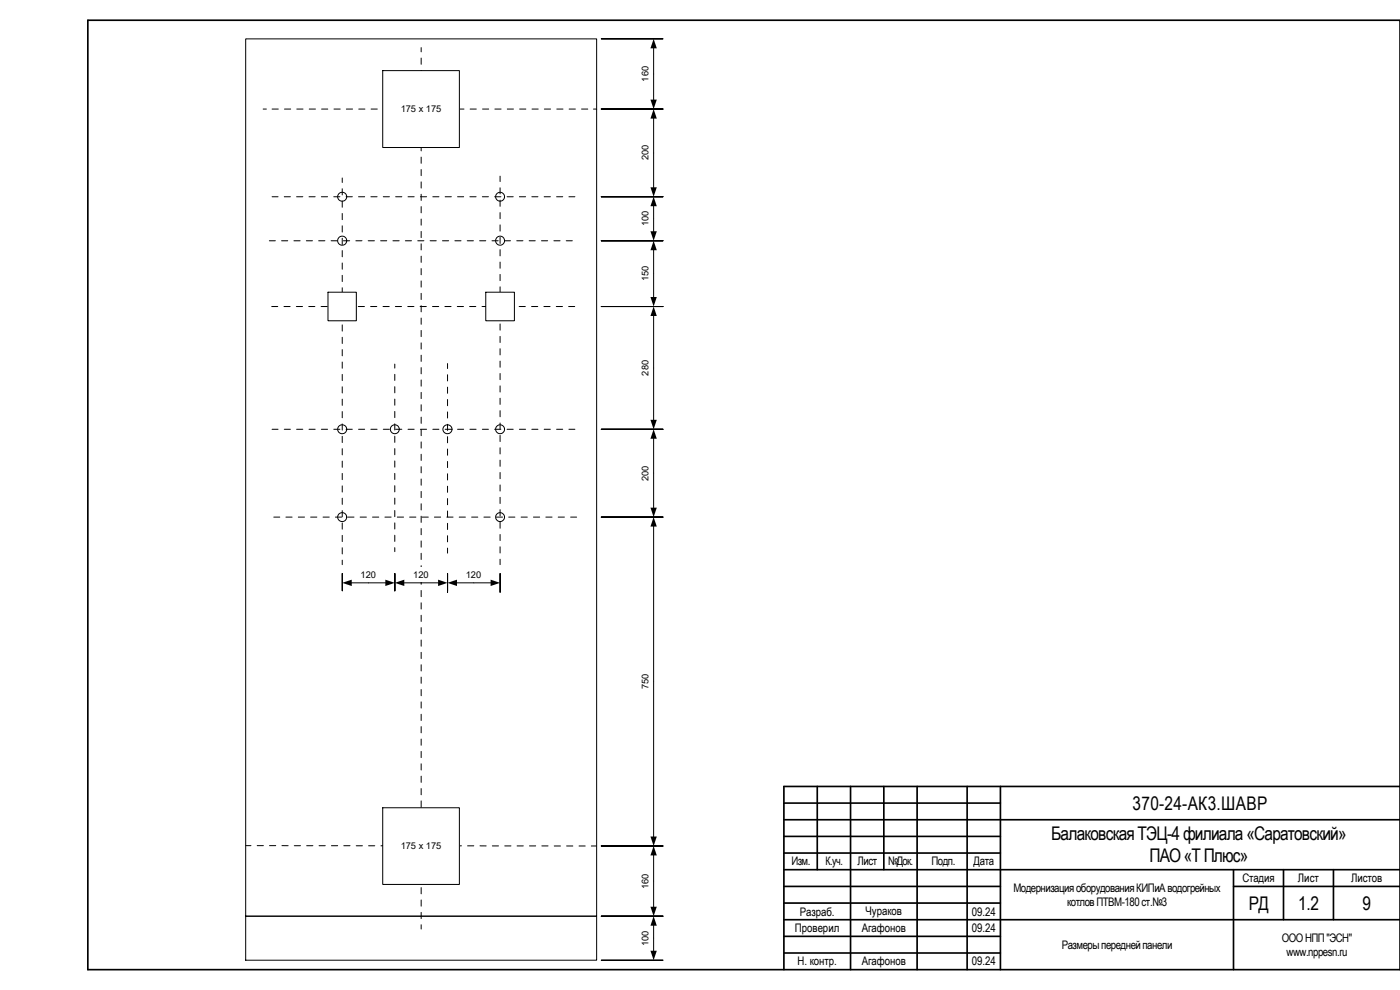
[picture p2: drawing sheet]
<svg xmlns="http://www.w3.org/2000/svg" width="420mm" height="297mm" viewBox="0 0 420 297" stroke-linecap="round" stroke-linejoin="round" font-family="sans-serif">
<g fill="none" stroke="#000" stroke-width=".5">
<path d="M26.4 6.1h393.8v284.8h-393.8zM245.3 236v24.9M255.3 236v54.9M265.2 236v24.9M275.2 236v54.9M290.2 236v54.9M300.2 236v54.9M420.2 236h-184.9v54.9M235.3 246h184.9M235.3 241h64.9M235.3 251h64.9M235.3 255.9h64.9"/>
<path d="M235.3 260.9h184.9M235.3 266h64.9M235.3 275.9h184.9M235.3 271h64.9M370.2 266h50M370.2 260.9v30M385.2 260.9v15M400.2 260.9v15M235.3 285.9h64.9M235.3 280.9h64.9"/>
</g>
<g fill="none" stroke="#000" stroke-width=".3">
<path d="M126.4 14.3v1.3M126.4 17.4v1.9M126.4 21.1v1.9M126.4 24.8v1.9M126.4 28.6v1.8M126.4 32.3v1.8M126.4 36v1.8M126.4 39.7v1.9M126.4 43.4v1.9M126.4 47.1v1.9M126.4 50.9v1.8M126.4 54.6v1.8"/>
<path d="M126.4 58.3v1.8M80.8 72.2h1.8M84.5 72.2h1.8M88.2 72.2h1.9M91.9 72.2h1.9M95.6 72.2h1.9M99.4 72.2h1.8M103.1 72.2h1.8M106.8 72.2h1.8M110.5 72.2h1.9M114.2 72.2h1.9M117.9 72.2h1.9"/>
<path d="M121.7 72.2h1.8M125.4 72.2h1.8M126.4 62v1.9M126.4 65.7v1.9M126.4 69.4v1.9M126.4 73.2v1.8M126.4 76.9v1.8M129.1 72.2h1.8M132.8 72.2h1.9M136.5 72.2h1.9M140.2 72.2h1.9M143.9 72.2h1.9"/>
<path d="M147.6 72.2h1.9M151.4 72.2h1.8M155.1 72.2h1.8M158.8 72.2h1.8M162.5 72.2h1.9M166.2 72.2h1.9M169.9 72.2h1.9M81.5 92h1.9M85.2 92h1.9M88.9 92h1.9M92.7 92h1.8M96.4 92h1.8"/>
<path d="M100.1 92h1.8M103.8 92h1.9M107.5 92h1.9M111.2 92h1.9M114.9 92h1.9M118.6 92h1.9M122.4 92h1.8M126.1 92h1.8M126.4 80.6v1.8M126.4 84.3v1.8M126.4 88v1.9M126.4 91.7v1.9"/>
<path d="M126.4 95.4v1.9M126.4 99.1v1.9M129.8 92h1.9M133.5 92h1.9M137.2 92h1.9M140.9 92h1.9M144.7 92h1.8M148.4 92h1.8M152.1 92h1.9M155.8 92h1.9M159.5 92h1.9M163.2 92h1.9"/>
<path d="M167 92h1.8M170.7 92h1.8M118.5 109.2v1.2M118.5 112.3v1.9M118.5 116v1.9M118.5 119.7v1.9M126.4 102.9v1.8M126.4 106.6v1.8M126.4 110.3v1.9M126.4 114v1.9M126.4 117.7v1.9M134.3 109.1v1.5"/>
<path d="M134.3 112.4v1.9M134.3 116.2v1.8M134.3 119.9v1.8M81.6 128.8h1.8M85.3 128.8h1.9M89 128.8h1.9M92.7 128.8h1.9M96.4 128.8h1.9M100.2 128.8h1.8M103.9 128.8h1.8M107.6 128.8h1.8M111.3 128.8h1.9"/>
<path d="M115 128.8h1.9M118.5 123.4v1.9M118.5 127.2v1.8M118.5 130.9v1.8M118.5 134.6v1.8M118.5 138.3v1.9M118.7 128.8h1.9M122.5 128.8h1.8M126.2 128.8h1.8M126.4 121.4v1.9M126.4 125.2v1.8M126.4 128.9v1.8"/>
<path d="M126.4 132.6v1.9M126.4 136.3v1.9M129.9 128.8h1.8M133.6 128.8h1.9M134.3 123.6v1.8M134.3 127.3v1.9M134.3 131v1.9M134.3 134.7v1.9M134.3 138.5v1.8M137.3 128.8h1.9M141 128.8h1.9M144.7 128.8h1.9"/>
<path d="M148.5 128.8h1.8M152.2 128.8h1.8M155.9 128.8h1.8M159.6 128.8h1.8M163.3 128.8h1.9M167 128.8h1.9M170.7 128.8h1.8M82.2 155.2h1.8M85.8 155.2h1.9M89.5 155.2h1.9M93.2 155.2h1.9M97 155.2h1.8"/>
<path d="M100.7 155.2h1.8M104.4 155.2h1.8M108.1 155.2h1.8M111.8 155.2h1.9M115.5 155.2h1.9M118.5 142v1.9M118.5 145.7v1.9M118.5 149.5v1.8M118.5 153.2v1.8M118.5 156.9v1.8M119.2 155.2h1.9M122.9 155.2h1.9"/>
<path d="M126.4 140v1.9M126.4 143.7v1.9M126.4 147.4v1.9M126.4 151.2v1.8M126.4 154.9v1.8M126.4 158.6v1.8M126.7 155.2h1.8M130.4 155.2h1.8M134.1 155.2h1.9M134.3 142.2v1.8M134.3 145.9v1.8M134.3 149.6v1.8"/>
<path d="M134.3 153.3v1.9M134.3 157v1.9M137.8 155.2h1.9M141.5 155.2h1.9M145.2 155.2h1.9M149 155.2h1.8M152.7 155.2h1.8M156.4 155.2h1.9M160.1 155.2h1.9M163.8 155.2h1.9M167.5 155.2h1.9M171.2 155.2h1.8"/>
<path d="M118.5 160.6v1.9M118.5 164.3v1.2M126.4 162.3v1.9M126.4 166v1.9M126.4 169.7v1.9M126.4 173.4v1.9M126.4 177.2v1.8M134.3 160.7v1.9M134.3 164.4v1.6M126.4 180.9v1.8M126.4 184.6v1.9M126.4 188.3v1.9"/>
<path d="M126.4 192v1.9M126.4 195.7v1.9M126.4 199.5v1.8M126.4 203.2v1.8M126.4 206.9v1.8M126.4 210.6v1.8M126.4 214.3v1.9M126.4 218v1.9M126.4 221.7v1.9M126.4 225.4v1.9M126.4 229.2v1.8M126.4 232.9v1.8"/>
<path d="M126.4 236.6v1.9M73.7 253.7h1.6M77.2 253.7h1.8M80.9 253.7h1.9M84.6 253.7h1.9M88.3 253.7h1.9M92 253.7h1.9M95.7 253.7h1.9M99.5 253.7h1.8M103.2 253.7h1.8M106.9 253.8h1.9M110.6 253.8h1.9"/>
<path d="M114.3 253.8h1.9M118 253.8h1.9M121.8 253.8h1.8M125.5 253.8h1.8M126.4 240.3v1.9M126.4 244v1.9M126.4 247.7v1.9M126.4 251.5v1.8M126.4 255.2v1.8M126.4 258.9v1.9M129.2 253.8h1.9M132.9 253.8h1.9"/>
<path d="M136.6 253.8h1.9M140.3 253.8h1.9M144 253.8h1.9M147.8 253.8h1.8M151.5 253.8h1.8M155.2 253.8h1.8M158.9 253.8h1.9M162.6 253.8h1.9M166.3 253.8h1.9M170 253.8h1.9M173.8 253.8h1.8M177.5 253.8h1.6"/>
<path d="M126.4 262.6v1.9M126.4 266.3v1.9M126.4 270v1.9M126.4 273.7v1.9M126.4 277.5v1.2"/>
</g>
<path d="M114.9 242.4h23v23h-23z" fill="#fff"/>
<g fill="none" stroke="#000" stroke-width=".3">
<path d="M79 32.7h.9M81.6 32.7h1.9M85.4 32.7h1.8M89.1 32.7h1.8M92.8 32.7h1.9M96.5 32.7h1.9M100.2 32.7h1.9M103.9 32.7h1.9M107.7 32.7h1.8M111.4 32.7h1.8M115.1 32.7h1.9M118.8 32.7h1.9"/>
<path d="M122.5 32.7h1.9M126.2 32.7h1.9M130 32.7h1.8M133.7 32.7h1.8M137.4 32.7h1.8M141.1 32.7h1.8M144.8 32.7h1.9M148.5 32.7h1.9M152.2 32.7h1.9M155.9 32.7h1.9M159.7 32.7h1.8M163.4 32.7h1.8"/>
<path d="M167.1 32.7h1.9M170.8 32.7h1.9M174.5 32.7h1.9M178.1 32.7h1M114.9 242.4h23v23h-23z"/>
</g>
<path d="M114.9 21.2h23v23.1h-23z" fill="#fff"/>
<path d="M73.7 11.7h105.4v263.2h-105.4zM114.9 21.2h23v23.1h-23zM196.2 157.7v93.6M199 155.2h-18.5h18.5M199 253.8h-18.5h18.5M73.7 274.9h105.4v13.2h-105.4z" fill="none" stroke="#000" stroke-width=".3"/>
<path d="M196.2 155.2l.9 2.8h-1.9zM195.2 251h1.9l-.9 2.8z" fill="#000"/>
<path d="M191.4 201.7h4.3v5.6h-4.3z" fill="#fff"/>
<path d="M196.2 14.3v15.8M199 11.7h-18.5h18.5M199 32.7h-18.5h18.5" fill="none" stroke="#000" stroke-width=".3"/>
<path d="M196.2 11.7l.9 2.8h-1.9zM195.2 29.9h1.9l-.9 2.8z" fill="#000"/>
<path d="M191.4 19.4h4.3v5.6h-4.3z" fill="#fff"/>
<path d="M196.2 277.5v8M199 274.9h-18.5h18.5M199 288.1h-18.5h18.5" fill="none" stroke="#000" stroke-width=".3"/>
<path d="M196.2 274.9l.9 2.8h-1.9zM195.2 285.3h1.9l-.9 2.8z" fill="#000"/>
<path d="M191.4 278.7h4.3v5.6h-4.3z" fill="#fff"/>
<path d="M196.2 35.3v21.2M199 32.7h-18.5h18.5M199 59h-18.5h18.5" fill="none" stroke="#000" stroke-width=".3"/>
<path d="M196.2 32.7l.9 2.9h-1.9zM195.2 56.2h1.9l-.9 2.8z" fill="#000"/>
<path d="M191.4 43.1h4.3v5.6h-4.3z" fill="#fff"/>
<path d="M199 59h-18.5h18.5M196.2 61.7v7.9M199 72.2h-18.5h18.5" fill="none" stroke="#000" stroke-width=".3"/>
<path d="M196.2 59l.9 2.9h-1.9zM195.2 69.4h1.9l-.9 2.8z" fill="#000"/>
<path d="M191.4 62.8h4.3v5.6h-4.3z" fill="#fff"/>
<path d="M196.2 94.6v31.6M199 92h-18.5h18.5M199 128.8h-18.5h18.5" fill="none" stroke="#000" stroke-width=".3"/>
<path d="M196.2 92l.9 2.8h-1.9zM195.2 126h1.9l-.9 2.8z" fill="#000"/>
<path d="M191.4 107.6h4.3v5.6h-4.3z" fill="#fff"/>
<path d="M196.2 131.4v21.1M199 128.8h-18.5h18.5M199 155.2h-18.5h18.5" fill="none" stroke="#000" stroke-width=".3"/>
<path d="M196.2 128.8l.9 2.8h-1.9zM195.2 152.3h1.9l-.9 2.9z" fill="#000"/>
<path d="M191.4 139.1h4.3v5.7h-4.3z" fill="#fff"/>
<path d="M196.2 256.5v15.8M199 253.8h-18.5h18.5M199 274.9h-18.5h18.5" fill="none" stroke="#000" stroke-width=".3"/>
<path d="M196.2 253.8l.9 2.9h-1.9zM195.2 272.1h1.9l-.9 2.8z" fill="#000"/>
<path d="M191.4 261.6h4.3v5.5h-4.3z" fill="#fff"/>
<path d="M196.2 74.8v14.5M199 72.2h-18.5h18.5M199 92h-18.5h18.5" fill="none" stroke="#000" stroke-width=".3"/>
<path d="M196.2 72.2l.9 2.9h-1.9zM195.2 89.1h1.9l-.9 2.9z" fill="#000"/>
<path d="M191.4 79.3h4.3v5.6h-4.3z" fill="#fff"/>
<g fill="none" stroke="#000" stroke-width=".3">
<path d="M81.6 59h1.8M85.3 59h1.9M89 59h1.9M92.7 59h1.9M96.4 59h1.9M100.2 59h1.8M102.7 53.4v1.4M102.7 56.6v1.9M103.9 59h1.8M107.6 59h1.8M111.3 59h1.9M115 59h1.9"/>
<path d="M118.7 59h1.9M122.5 59h1.8M126.2 59h1.8M129.9 59h1.8M133.6 59h1.9M137.3 59h1.9M141 59h1.9M144.7 59h1.9M148.5 59h1.8M150.1 52.9v1.6M150.1 56.3v1.9M152.2 59h1.8"/>
<path d="M155.9 59h1.8M159.6 59h1.8M163.3 59h1.9M167 59h1.9M170.7 59h1.8M102.7 60.3v1.9M102.7 64.1v1.8M102.7 67.8v1.8M102.7 71.5v1.8M102.7 75.2v1.8M102.7 78.9v1.9M150.1 60v1.9"/>
<path d="M150.1 63.8v1.8M150.1 67.5v1.8M150.1 71.2v1.8M150.1 74.9v1.9M150.1 78.6v1.9M102.7 82.6v1.9M102.7 86.3v1.9M102.7 90v1.9M102.7 93.8v1.8M102.7 97.5v1.8M150.1 82.3v1.9M150.1 86.1v1.8"/>
<path d="M150.1 89.8v1.8M150.1 93.5v1.8M150.1 97.2v1.9M102.7 101.2v1.9M102.7 104.9v1.9M102.7 108.6v1.9M102.7 112.3v1.9M102.7 116.1v1.8M102.7 119.8v1.8M150.1 100.9v1.9M150.1 104.6v1.9M150.1 108.4v1.8"/>
<path d="M150.1 112.1v1.8M150.1 115.8v1.8M150.1 119.5v1.8M102.7 123.5v1.8M102.7 127.2v1.9M102.7 130.9v1.9M102.7 134.6v1.9M102.7 138.3v1.9M150.1 123.2v1.9M150.1 126.9v1.9M150.1 130.6v1.9M150.1 134.3v1.9"/>
<path d="M150.1 138.1v1.8M102.7 142v1.9M102.7 145.8v1.8M102.7 149.5v1.8M102.7 153.2v1.9M102.7 156.9v1.9M150.1 141.8v1.8M150.1 145.5v1.8M150.1 149.2v1.9M150.1 152.9v1.9M150.1 156.6v1.9M102.7 172.1v5.2v-5.2"/>
<path d="M102.7 160.6v1.9M102.7 164.3v1.9M102.7 168.1v1.3M105.3 174.9h10.6M118.5 172.1v5.2v-5.2M150.1 160.4v1.8M150.1 164.1v1.8M150.1 167.8v1.6"/>
</g>
<path d="M102.7 174.9l2.9-1v1.9zM115.6 173.9l2.9 1-2.9 .9z" fill="#000"/>
<path d="M107.8 170.2h5.6v4.2h-5.6z" fill="#fff"/>
<path d="M118.5 172.1v5.2v-5.2M121.1 174.9h10.6M134.3 172.1v5.6v-5.6" fill="none" stroke="#000" stroke-width=".3"/>
<path d="M118.5 174.9l2.8-1v1.9zM131.5 173.9l2.8 1-2.8 .9z" fill="#000"/>
<path d="M123.6 170.2h5.6v4.2h-5.6z" fill="#fff"/>
<path d="M134.3 172.1v5.2v-5.2M136.9 174.9h10.6M150.1 172.1v5.6v-5.6" fill="none" stroke="#000" stroke-width=".3"/>
<path d="M134.3 174.9l2.8-1v1.9zM147.2 173.9l2.9 1-2.9 .9z" fill="#000"/>
<path d="M139.4 170.2h5.6v4.2h-5.6z" fill="#fff"/>
<circle cx="150.1" cy="72.2" r="1.35" fill="none" stroke="#000" stroke-width=".3"/>
<path d="M98.4 87.7h8.5v8.5h-8.5z" fill="#fff"/>
<g fill="none" stroke="#000" stroke-width=".3">
<path d="M98.4 87.7h8.5v8.5h-8.5z"/>
<circle cx="102.7" cy="59" r="1.36"/>
<circle cx="150.1" cy="59" r="1.33"/>
<circle cx="102.7" cy="72.2" r="1.37"/>
</g>
<path d="M145.8 87.7h8.6v8.5h-8.6z" fill="#fff"/>
<g fill="none" stroke="#000" stroke-width=".3">
<path d="M145.8 87.7h8.6v8.5h-8.6z"/>
<circle cx="102.7" cy="128.8" r="1.36"/>
<circle cx="118.5" cy="128.8" r="1.34"/>
<circle cx="134.3" cy="128.8" r="1.35"/>
<circle cx="150.1" cy="128.8" r="1.33"/>
<circle cx="102.7" cy="155.2" r="1.35"/>
<circle cx="150.1" cy="155.1" r="1.33"/>
</g>
<g font-size="5.7">
<text x="339.9" y="243">370-24-АК3.ШАВР</text>
<text x="315.5" y="252.2">БалаковскаяТЭЦ-4филиала«Саратовский»</text>
<text x="345" y="258.7">ПАО«ТПлюс»</text>
<text x="374.8" y="272.9">РД</text>
<text x="389.6" y="272.9">1.2</text>
<text x="408.9" y="272.9">9</text>
</g>
<g font-size="3.5">
<text x="237.5" y="259.7">Изм.</text>
<text x="247.8" y="259.7">К.уч.</text>
<text x="257.4" y="259.7">Лист</text>
<text x="266.5" y="259.7">№Док.</text>
<text x="279.5" y="259.7">Подп.</text>
<text x="292.2" y="259.7">Дата</text>
<text x="304.2" y="267.6">МодернизацияоборудованияКИПиАводогрейных</text>
<text x="372.9" y="264.7">Стадия</text>
<text x="389.5" y="264.7">Лист</text>
<text x="405.5" y="264.7">Листов</text>
<text x="240" y="274.8">Разраб.</text>
<text x="259.7" y="274.6">Чураков</text>
<text x="291.7" y="274.8">09.24</text>
<text x="320.3" y="271.7">котловПТВМ-180ст.№3</text>
<text x="238.6" y="279.7">Проверил</text>
<text x="258.6" y="279.7">Агафонов</text>
<text x="291.7" y="279.7">09.24</text>
<text x="318.7" y="284.7">Размерыпереднейпанели</text>
<text x="384.7" y="282.6">ОООНПП&quot;ЭСН&quot;</text>
<text x="386.1" y="286.7">www.nppesn.ru</text>
<text x="239.3" y="289.6">Н. контр.</text>
<text x="258.6" y="289.5">Агафонов</text>
<text x="291.7" y="289.7">09.24</text>
</g>
<g font-size="2.8">
<text x="194.6" y="24.5" transform="rotate(-90 194.6 24.5)">160</text>
<text x="120.3" y="33.5">175 х 175</text>
<text x="194.6" y="48.2" transform="rotate(-90 194.6 48.2)">200</text>
<text x="194.6" y="67.9" transform="rotate(-90 194.6 67.9)">100</text>
<text x="194.6" y="84.4" transform="rotate(-90 194.6 84.4)">150</text>
<text x="194.6" y="112.7" transform="rotate(-90 194.6 112.7)">280</text>
<text x="194.6" y="144.3" transform="rotate(-90 194.6 144.3)">200</text>
<text x="108.2" y="173.3">120</text>
<text x="124" y="173.3">120</text>
<text x="139.8" y="173.3">120</text>
<text x="194.6" y="206.8" transform="rotate(-90 194.6 206.8)">750</text>
<text x="120.3" y="254.7">175 х 175</text>
<text x="194.6" y="266.7" transform="rotate(-90 194.6 266.7)">160</text>
<text x="194.6" y="283.8" transform="rotate(-90 194.6 283.8)">100</text>
</g>
</svg>
